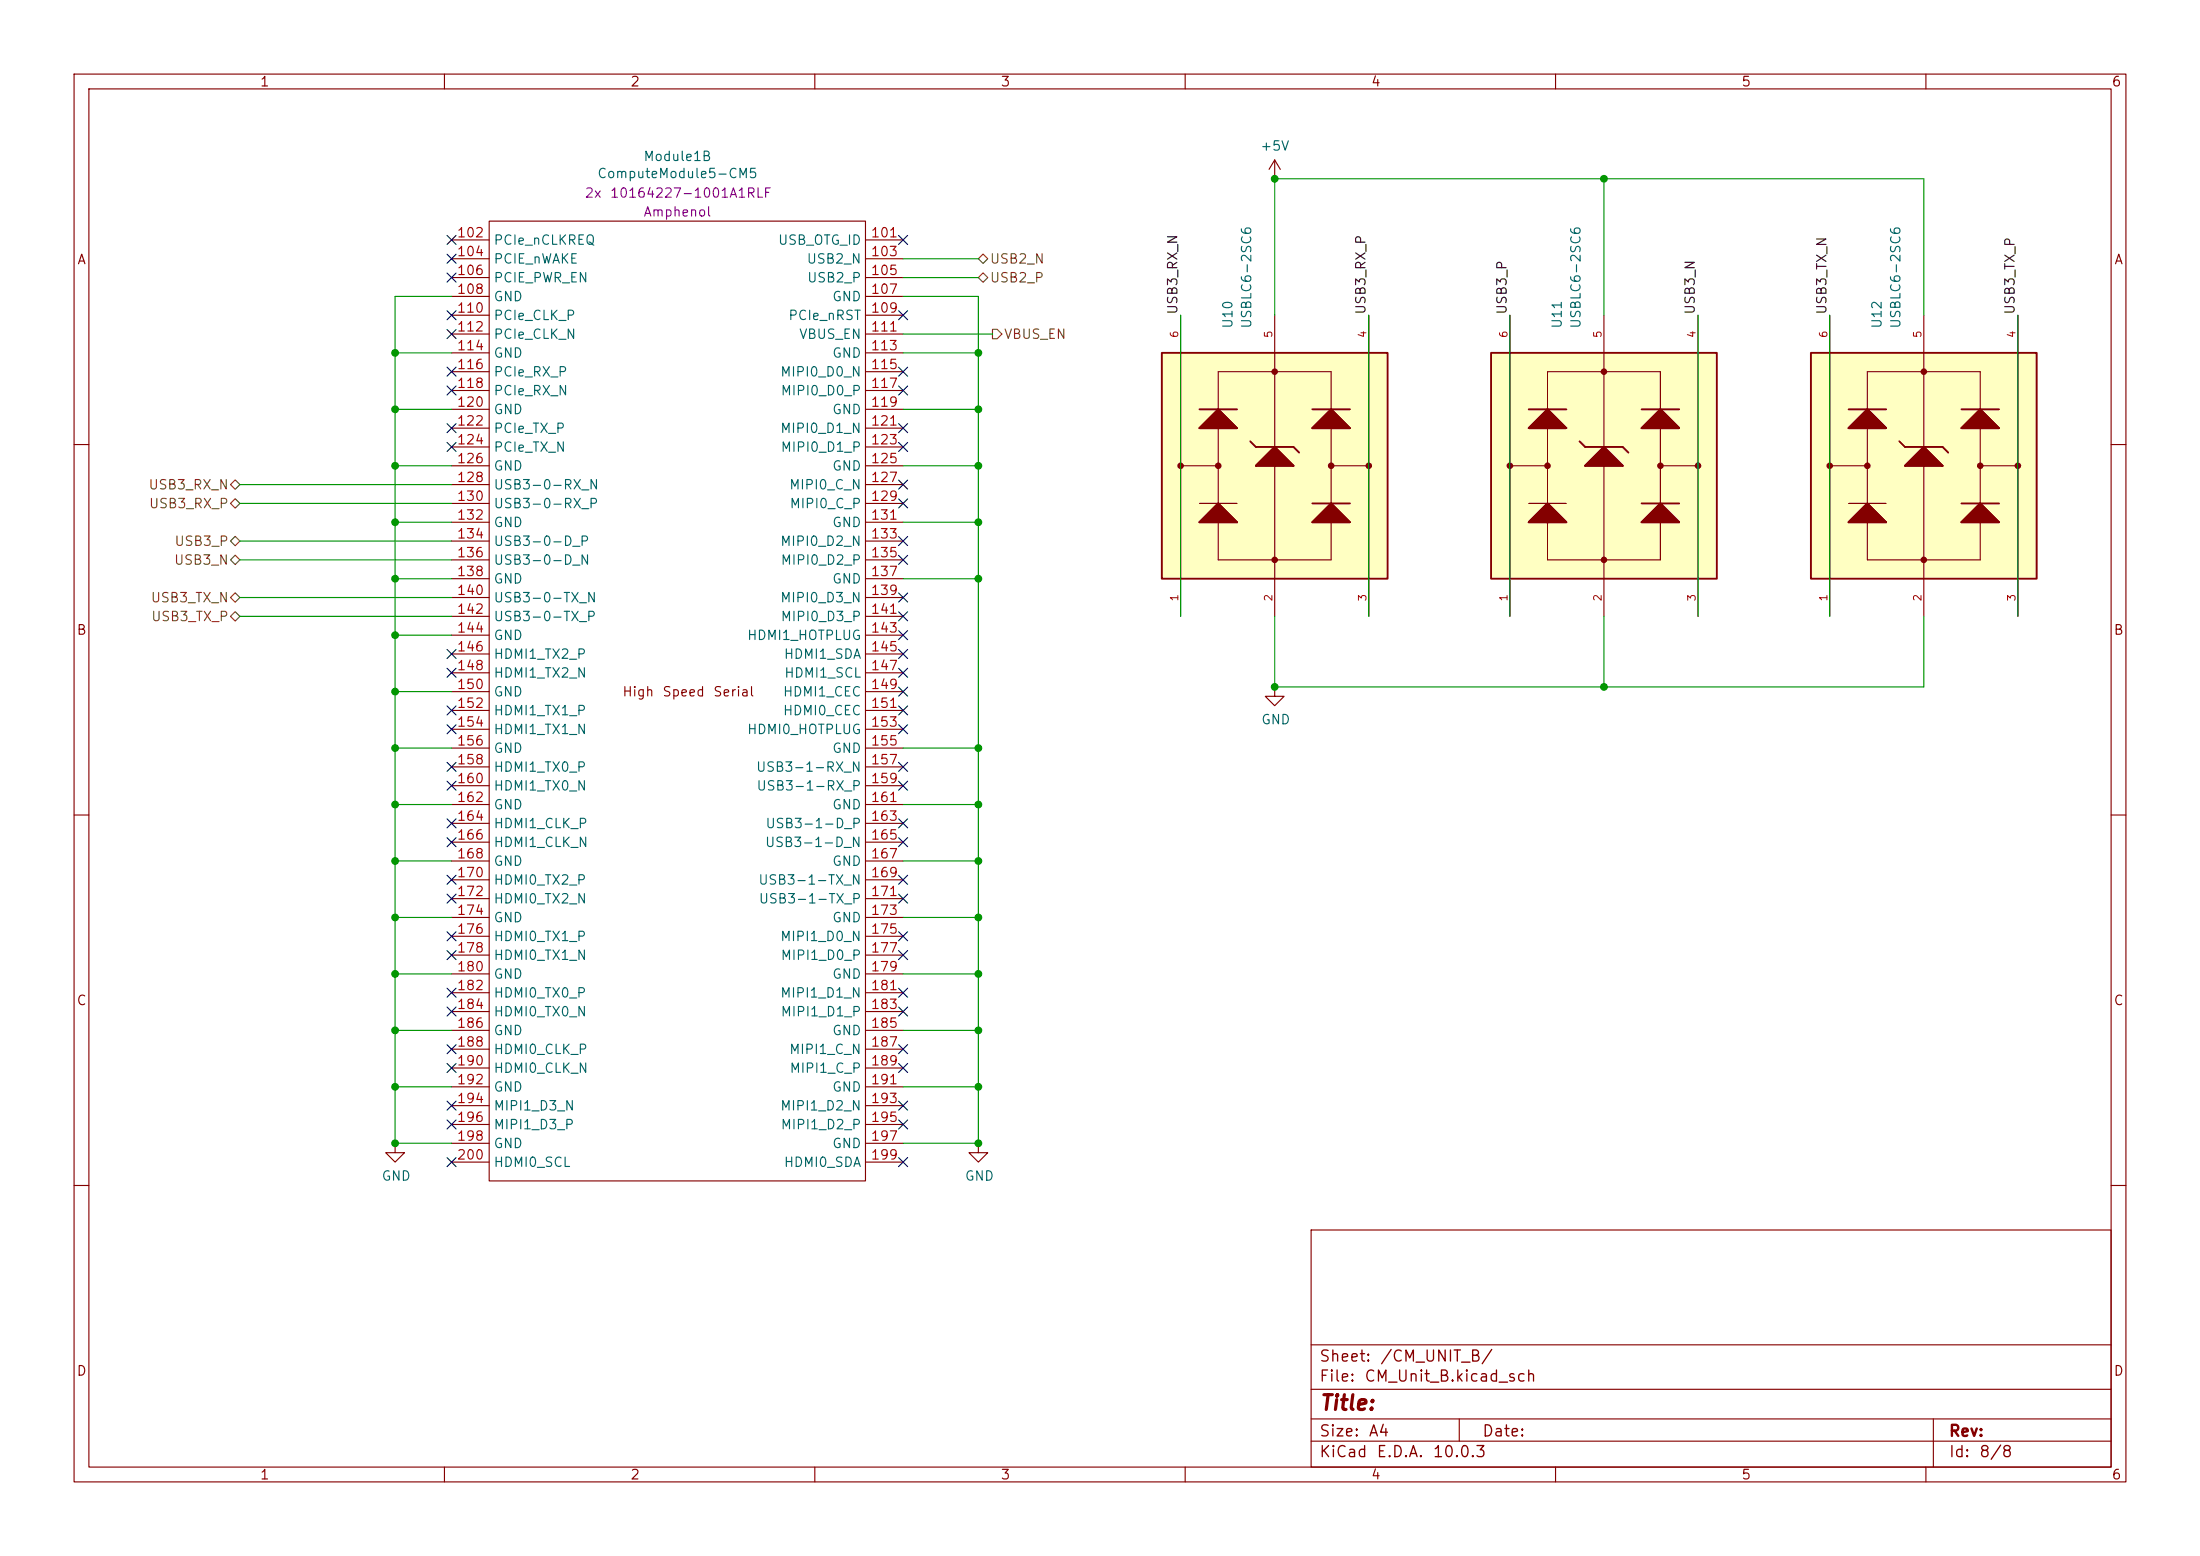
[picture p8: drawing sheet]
<svg xmlns="http://www.w3.org/2000/svg" width="297mm" height="210mm" viewBox="0 0 297 210" stroke-linecap="round" stroke-linejoin="round" font-family="sans-serif">
<g fill="none" stroke="#840000" stroke-width=".15">
<path d="M10 10h277v190h-277zM12 12h273v186h-273zM60 10v2M110 10v2M160 10v2M210 10v2M260 10v2M172.1 24.1h.1M172.1 21.6l-.8 1.3M172.1 21.6l.7 1.3M172.1 21.6v2.5M10 60h2"/>
<path d="M285 60h2M172.1 92.7v1.3h1.3l-1.3 1.3-1.3-1.3h1.3M10 110h2M285 110h2M132.1 154.3v1.3h1.2l-1.2 1.2-1.3-1.2h1.3M10 160h2M177 166h108v32h-108zM285 160h2M60 198v2M110 198v2M160 198v2M177 194.5h108"/>
<path d="M177 191.5h108M177 187.5h108M177 181.5h108M197 191.5v3M210 198v2M260 198v2M261 191.5v6.5"/>
</g>
<path d="M201.3 47.6h30.5v30.5h-30.5z" fill="#ffffc2"/>
<g fill="none" stroke="#840000" stroke-width=".15">
<path d="M61 32.4h5M61 34.9h5M61 37.5h5M66 29.8h50.8v129.6h-50.8zM116.8 32.4h5.1M116.8 34.9h5.1M116.8 37.5h5.1M61 50.2h5M61 40h5M61 42.5h5M61 45.1h5M61 47.6h5"/>
<path d="M61 52.7h5M61 55.2h5M61 57.8h5M116.8 50.2h5.1M116.8 40h5.1M116.8 42.5h5.1M116.8 45.1h5.1M116.8 47.6h5.1M116.8 52.7h5.1M116.8 55.2h5.1M116.8 57.8h5.1M203.8 42.5v40.7"/>
<path d="M208.9 55.2v-5h15.3v5M208.9 57.8v10.1M216.5 42.5v17.8M224.2 57.8v10.1M229.2 42.5v40.7M61 75.6h5M61 67.9h5M61 62.9h5M61 60.3h5M61 65.4h5M61 70.5h5M61 73h5"/>
<path d="M61 78.1h5M116.8 75.6h5.1M116.8 67.9h5.1M116.8 62.9h5.1M116.8 60.3h5.1M116.8 65.4h5.1M116.8 70.5h5.1M116.8 73h5.1M116.8 78.1h5.1M203.8 62.9h5.1M206.4 67.9h5.1M208.9 70.5v5.1h15.3v-5.1"/>
<path d="M216.5 62.9v20.3M224.2 62.9h5M61 80.6h5M61 83.2h5M61 85.7h5M61 88.3h5M61 90.8h5M61 93.3h5M61 95.9h5M61 98.4h5M116.8 80.6h5.1M116.8 83.2h5.1"/>
<path d="M116.8 85.7h5.1M116.8 88.3h5.1M116.8 90.8h5.1M116.8 93.3h5.1M116.8 95.9h5.1M116.8 98.4h5.1M61 101h5M61 103.5h5M61 106h5M61 108.6h5M61 111.1h5M61 113.7h5"/>
<path d="M61 116.2h5M61 118.7h5M116.8 101h5.1M116.8 103.5h5.1M116.8 106h5.1M116.8 108.6h5.1M116.8 111.1h5.1M116.8 113.7h5.1M116.8 116.2h5.1M116.8 118.7h5.1M61 121.3h5M61 123.8h5"/>
<path d="M61 126.4h5M61 128.9h5M61 131.4h5M61 134h5M61 136.5h5M61 139.1h5M116.8 121.3h5.1M116.8 123.8h5.1M116.8 126.4h5.1M116.8 128.9h5.1M116.8 131.4h5.1M116.8 134h5.1"/>
<path d="M116.8 136.5h5.1M116.8 139.1h5.1M53.3 154.3v1.3h1.3l-1.3 1.2-1.2-1.2h1.2M61 141.6h5M61 144.1h5M61 146.7h5M61 149.2h5M61 151.8h5M61 154.3h5M61 156.8h5M116.8 141.6h5.1M116.8 144.1h5.1"/>
<path d="M116.8 146.7h5.1M116.8 149.2h5.1M116.8 151.8h5.1M116.8 154.3h5.1M116.8 156.8h5.1"/>
</g>
<path d="M201.3 47.6h30.5v30.5h-30.5zM206.4 55.2h5.1M208.9 55.2l2.6 2.6h-5.1zM213.2 59.6l.8 .7h5.1l.7 .8M221.6 55.2h5.1M224.2 55.2l2.5 2.6h-5.1zM206.4 70.5l2.5-2.6 2.6 2.6zM214 62.9l2.5-2.6 2.6 2.6zM221.6 67.9h5.1M224.2 67.9l2.5 2.6h-5.1z" fill="none" stroke="#840000" stroke-width=".25"/>
<g fill="none" stroke="#840000" stroke-width=".38">
<circle cx="216.5" cy="50.2" r=".25"/>
<circle cx="203.8" cy="62.9" r=".25"/>
<circle cx="208.9" cy="62.9" r=".25"/>
<circle cx="216.5" cy="75.6" r=".25"/>
<circle cx="224.2" cy="62.9" r=".25"/>
<circle cx="229.2" cy="62.9" r=".25"/>
</g>
<g fill="#840000" stroke="#840000" stroke-width=".25">
<path d="M208.9 67.9l2.6 2.6h-5.1z"/>
<path d="M224.2 67.9l2.5 2.6h-5.1z"/>
<path d="M214 62.9l2.5-2.6 2.6 2.6z"/>
<path d="M208.9 55.2l2.6 2.6h-5.1z"/>
<path d="M224.2 55.2l2.5 2.6h-5.1z"/>
</g>
<path d="M156.8 47.6h30.5v30.5h-30.5z" fill="#ffffc2"/>
<path d="M159.4 42.5v40.7M164.5 55.2v-5h15.2v5M164.5 57.8v10.1M172.1 42.5v17.8M179.7 57.8v10.1M184.8 42.5v40.7M159.4 62.9h5.1M161.9 67.9h5.1M164.5 70.5v5.1h15.2v-5.1M172.1 62.9v20.3M179.7 62.9h5.1" fill="none" stroke="#840000" stroke-width=".15"/>
<path d="M156.8 47.6h30.5v30.5h-30.5zM161.9 55.2h5.1M164.5 55.2l2.5 2.6h-5.1zM168.8 59.6l.7 .7h5.1l.8 .8M177.2 55.2h5M179.7 55.2l2.5 2.6h-5zM161.9 70.5l2.6-2.6 2.5 2.6zM169.5 62.9l2.6-2.6 2.5 2.6zM177.2 67.9h5M179.7 67.9l2.5 2.6h-5z" fill="none" stroke="#840000" stroke-width=".25"/>
<g fill="none" stroke="#840000" stroke-width=".38">
<circle cx="172.1" cy="50.2" r=".25"/>
<circle cx="159.4" cy="62.9" r=".25"/>
<circle cx="164.5" cy="62.9" r=".25"/>
<circle cx="172.1" cy="75.6" r=".25"/>
<circle cx="179.7" cy="62.9" r=".25"/>
<circle cx="184.8" cy="62.9" r=".25"/>
</g>
<g fill="#840000" stroke="#840000" stroke-width=".25">
<path d="M164.5 67.9l2.5 2.6h-5.1z"/>
<path d="M179.7 67.9l2.5 2.6h-5z"/>
<path d="M169.5 62.9l2.6-2.6 2.5 2.6z"/>
<path d="M164.5 55.2l2.5 2.6h-5.1z"/>
<path d="M179.7 55.2l2.5 2.6h-5z"/>
</g>
<path d="M244.5 47.6h30.5v30.5h-30.5z" fill="#ffffc2"/>
<path d="M247 42.5v40.7M252.1 55.2v-5h15.2v5M252.1 57.8v10.1M259.7 42.5v17.8M267.3 57.8v10.1M272.4 42.5v40.7M247 62.9h5.1M249.6 67.9h5M252.1 70.5v5.1h15.2v-5.1M259.7 62.9v20.3M267.3 62.9h5.1" fill="none" stroke="#840000" stroke-width=".15"/>
<path d="M244.5 47.6h30.5v30.5h-30.5zM249.6 55.2h5M252.1 55.2l2.5 2.6h-5zM256.4 59.6l.8 .7h5.1l.7 .8M264.8 55.2h5.1M267.3 55.2l2.6 2.6h-5.1zM249.6 70.5l2.5-2.6 2.5 2.6zM257.2 62.9l2.5-2.6 2.6 2.6zM264.8 67.9h5.1M267.3 67.9l2.6 2.6h-5.1z" fill="none" stroke="#840000" stroke-width=".25"/>
<g fill="none" stroke="#840000" stroke-width=".38">
<circle cx="259.7" cy="50.2" r=".25"/>
<circle cx="247" cy="62.9" r=".25"/>
<circle cx="252.1" cy="62.9" r=".25"/>
<circle cx="259.7" cy="75.6" r=".25"/>
<circle cx="267.3" cy="62.9" r=".25"/>
<circle cx="272.4" cy="62.9" r=".25"/>
</g>
<g fill="#840000" stroke="#840000" stroke-width=".25">
<path d="M252.1 67.9l2.5 2.6h-5z"/>
<path d="M267.3 67.9l2.6 2.6h-5.1z"/>
<path d="M259.7 60.3l2.6 2.6h-5.1z"/>
<path d="M252.1 55.2l2.5 2.6h-5z"/>
<path d="M267.3 55.2l2.6 2.6h-5.1z"/>
</g>
<path d="M132.1 34.9l.6-.6 .6 .6-.6 .7zM132.7 36.8l.6 .7-.6 .6-.6-.6zM134 44.5h.6l.7 .6-.7 .6h-.6zM31.1 65.4l.6-.6 .7 .6-.7 .6zM31.1 73l.6-.6 .7 .6-.7 .7zM31.1 67.9l.6-.6 .7 .6-.7 .7zM31.1 75.6l.6-.7 .7 .7-.7 .6zM31.1 83.2l.6-.6 .7 .6-.7 .6zM31.7 80l.7 .6-.7 .7-.6-.7z" fill="none" stroke="#725600" stroke-width=".15"/>
<g fill="none" stroke="#009600" stroke-width=".15">
<path d="M121.9 37.5h10.2M121.9 34.9h10.2M216.5 24.1v18.4M53.3 55.2h7.7M53.3 47.6h7.7M61 40h-7.7v114.3h7.7M121.9 40h10.2v114.3h-10.2M121.9 55.2h10.2M121.9 47.6h10.2M121.9 45.1h12.1M159.4 42.5v40.7M172.1 42.5v-18.4h87.6v18.4"/>
<path d="M184.8 42.5v40.7M203.8 42.5v40.7M229.2 42.5v40.7M247 42.5v40.7M272.4 42.5v40.7M32.4 73h28.6M32.4 75.6h28.6M32.4 65.4h28.6M32.4 67.9h28.6M53.3 70.5h7.7M53.3 62.9h7.7M53.3 78.1h7.7"/>
<path d="M121.9 70.5h10.2M121.9 62.9h10.2M121.9 78.1h10.2M32.4 80.6h28.6M32.4 83.2h28.6M53.3 85.7h7.7M53.3 93.3h7.7M172.1 83.2v9.5h87.6v-9.5M216.5 83.2v9.5M53.3 108.6h7.7M53.3 101h7.7M53.3 116.2h7.7"/>
<path d="M121.9 108.6h10.2M121.9 101h10.2M121.9 116.2h10.2M53.3 131.4h7.7M53.3 123.8h7.7M53.3 139.1h7.7M121.9 131.4h10.2M121.9 123.8h10.2M121.9 139.1h10.2M53.3 146.7h7.7M121.9 146.7h10.2"/>
</g>
<g fill="none" stroke="#000084" stroke-width=".15">
<path d="M60.4 34.3l1.2 1.2M60.4 36.9l1.2 1.2M60.4 31.8l1.2 1.2M61.6 34.3l-1.2 1.2M61.6 36.9l-1.2 1.2M61.6 31.8l-1.2 1.2M121.3 31.8l1.2 1.2M122.5 31.8l-1.2 1.2M60.4 41.9l1.2 1.3M60.4 57.2l1.2 1.2M60.4 49.6l1.2 1.2M60.4 44.5l1.2 1.2"/>
<path d="M60.4 52.1l1.2 1.2M60.4 59.7l1.2 1.2M61.6 41.9l-1.2 1.3M61.6 57.2l-1.2 1.2M61.6 49.6l-1.2 1.2M61.6 44.5l-1.2 1.2M61.6 52.1l-1.2 1.2M61.6 59.7l-1.2 1.2M121.3 52.1l1.2 1.2M121.3 41.9l1.2 1.3M121.3 57.2l1.2 1.2M121.3 49.6l1.2 1.2"/>
<path d="M121.3 59.7l1.2 1.2M122.5 41.9l-1.2 1.3M122.5 52.1l-1.2 1.2M122.5 57.2l-1.2 1.2M122.5 49.6l-1.2 1.2M122.5 59.7l-1.2 1.2M121.3 75l1.2 1.2M121.3 72.4l1.2 1.2M121.3 67.3l1.2 1.3M121.3 64.8l1.2 1.2M122.5 75l-1.2 1.2M122.5 72.4l-1.2 1.2"/>
<path d="M122.5 67.3l-1.2 1.3M122.5 64.8l-1.2 1.2M60.4 90.2l1.2 1.2M60.4 97.8l1.2 1.2M60.4 95.3l1.2 1.2M60.4 87.7l1.2 1.2M61.6 90.2l-1.2 1.2M61.6 97.8l-1.2 1.2M61.6 95.3l-1.2 1.2M61.6 87.7l-1.2 1.2M121.3 82.6l1.2 1.2M121.3 97.8l1.2 1.2"/>
<path d="M121.3 92.7l1.2 1.3M121.3 80l1.2 1.3M121.3 85.1l1.2 1.2M121.3 90.2l1.2 1.2M121.3 87.7l1.2 1.2M121.3 95.3l1.2 1.2M122.5 82.6l-1.2 1.2M122.5 80l-1.2 1.3M122.5 97.8l-1.2 1.2M122.5 92.7l-1.2 1.3M122.5 95.3l-1.2 1.2M122.5 85.1l-1.2 1.2"/>
<path d="M122.5 90.2l-1.2 1.2M122.5 87.7l-1.2 1.2M60.4 110.5l1.2 1.2M60.4 102.9l1.2 1.2M60.4 113.1l1.2 1.2M60.4 118.1l1.2 1.3M60.4 105.4l1.2 1.3M61.6 110.5l-1.2 1.2M61.6 102.9l-1.2 1.2M61.6 118.1l-1.2 1.3M61.6 113.1l-1.2 1.2M61.6 105.4l-1.2 1.3"/>
<path d="M121.3 118.1l1.2 1.3M121.3 105.4l1.2 1.3M121.3 110.5l1.2 1.2M121.3 113.1l1.2 1.2M121.3 102.9l1.2 1.2M122.5 118.1l-1.2 1.3M122.5 105.4l-1.2 1.3M122.5 110.5l-1.2 1.2M122.5 113.1l-1.2 1.2M122.5 102.9l-1.2 1.2M60.4 125.8l1.2 1.2M60.4 133.4l1.2 1.2"/>
<path d="M60.4 135.9l1.2 1.2M60.4 128.3l1.2 1.2M60.4 120.7l1.2 1.2M61.6 125.8l-1.2 1.2M61.6 133.4l-1.2 1.2M61.6 135.9l-1.2 1.2M61.6 120.7l-1.2 1.2M61.6 128.3l-1.2 1.2M121.3 133.4l1.2 1.2M121.3 135.9l1.2 1.2M121.3 128.3l1.2 1.2M121.3 120.7l1.2 1.2"/>
<path d="M121.3 125.8l1.2 1.2M122.5 133.4l-1.2 1.2M122.5 135.9l-1.2 1.2M122.5 128.3l-1.2 1.2M122.5 120.7l-1.2 1.2M122.5 125.8l-1.2 1.2M60.4 141l1.2 1.2M60.4 143.5l1.2 1.3M60.4 148.6l1.2 1.2M60.4 151.2l1.2 1.2M60.4 156.2l1.2 1.3M61.6 143.5l-1.2 1.3"/>
<path d="M61.6 141l-1.2 1.2M61.6 148.6l-1.2 1.2M61.6 151.2l-1.2 1.2M61.6 156.2l-1.2 1.3M121.3 141l1.2 1.2M121.3 151.2l1.2 1.2M121.3 143.5l1.2 1.3M121.3 156.2l1.2 1.3M121.3 148.6l1.2 1.2M122.5 141l-1.2 1.2M122.5 151.2l-1.2 1.2M122.5 143.5l-1.2 1.3"/>
<path d="M122.5 156.2l-1.2 1.3M122.5 148.6l-1.2 1.2"/>
</g>
<g fill="#009600" stroke="#009600" stroke-width=".14">
<circle cx="132.1" cy="55.2" r=".46"/>
<circle cx="132.1" cy="47.6" r=".46"/>
<circle cx="172.1" cy="24.1" r=".46"/>
<circle cx="132.1" cy="62.9" r=".46"/>
<circle cx="53.3" cy="47.6" r=".46"/>
<circle cx="53.3" cy="123.8" r=".46"/>
<circle cx="53.3" cy="116.2" r=".46"/>
<circle cx="53.3" cy="108.6" r=".46"/>
<circle cx="53.3" cy="131.4" r=".46"/>
<circle cx="53.3" cy="101" r=".46"/>
<circle cx="132.1" cy="108.6" r=".46"/>
<circle cx="132.1" cy="78.1" r=".46"/>
<circle cx="132.1" cy="70.5" r=".46"/>
<circle cx="132.1" cy="101" r=".46"/>
<circle cx="132.1" cy="116.2" r=".46"/>
<circle cx="53.3" cy="70.5" r=".46"/>
<circle cx="53.3" cy="62.9" r=".46"/>
<circle cx="53.3" cy="78.1" r=".46"/>
<circle cx="53.3" cy="55.2" r=".46"/>
<circle cx="53.3" cy="85.7" r=".46"/>
<circle cx="216.5" cy="92.7" r=".46"/>
<circle cx="216.5" cy="24.1" r=".46"/>
<circle cx="172.1" cy="92.7" r=".46"/>
<circle cx="132.1" cy="154.3" r=".46"/>
<circle cx="132.1" cy="146.7" r=".46"/>
<circle cx="132.1" cy="123.8" r=".46"/>
<circle cx="132.1" cy="131.4" r=".46"/>
<circle cx="132.1" cy="139.1" r=".46"/>
<circle cx="53.3" cy="93.3" r=".46"/>
<circle cx="53.3" cy="146.7" r=".46"/>
<circle cx="53.3" cy="154.3" r=".46"/>
<circle cx="53.3" cy="139.1" r=".46"/>
</g>
<text font-size="2" fill="#840000" x="178" y="190.8">Title:</text>
<g font-size="1.5" fill="#840000">
<text x="178" y="184.2">Sheet:</text>
<text x="186.2" y="184.2">/CM_UNIT_B/</text>
<text x="178" y="186.9">File:</text>
<text x="184.1" y="186.9">CM_Unit_B.kicad_sch</text>
<text x="178" y="197.1">KiCad</text>
<text x="178" y="194.3">Size:</text>
<text x="184.7" y="194.3">A4</text>
<text x="185.7" y="197.1">E.D.A.</text>
<text x="193.3" y="197.1">10.0.3</text>
<text x="200" y="194.3">Date:</text>
<text x="263" y="194.3">Rev:</text>
<text x="263" y="197.1">Id:</text>
<text x="267.1" y="197.1">8/8</text>
</g>
<g font-size="1.3" fill="#840000">
<text x="35" y="12">1</text>
<text x="85" y="12">2</text>
<text x="135" y="12">3</text>
<text x="185" y="12">4</text>
<text x="235" y="12">5</text>
<text x="285" y="12">6</text>
<text x="10.3" y="36">A</text>
<text x="285.3" y="36">A</text>
<text x="10.3" y="86">B</text>
<text x="285.3" y="86">B</text>
<text x="83.9" y="94.3">High</text>
<text x="89.3" y="94.3">Speed</text>
<text x="96.2" y="94.3">Serial</text>
<text x="10.3" y="136">C</text>
<text x="285.3" y="136">C</text>
<text x="10.3" y="186">D</text>
<text x="285.3" y="186">D</text>
<text x="35" y="200">1</text>
<text x="85" y="200">2</text>
<text x="135" y="200">3</text>
<text x="185" y="200">4</text>
<text x="235" y="200">5</text>
<text x="285" y="200">6</text>
</g>
<g font-size="1.3" fill="#006464">
<text x="86.8" y="22.1">Module1B</text>
<text x="170" y="20.7">+5V</text>
<text x="80.5" y="24.4">ComputeModule5-CM5</text>
<text x="66.5" y="33.4">PCIe_nCLKREQ</text>
<text x="66.5" y="35.9">PCIE_nWAKE</text>
<text x="104.9" y="33.4">USB_OTG_ID</text>
<text x="108.8" y="35.9">USB2_N</text>
<text x="66.5" y="38.4">PCIE_PWR_EN</text>
<text x="66.5" y="41">GND</text>
<text x="108.9" y="38.4">USB2_P</text>
<text x="112.3" y="41">GND</text>
<text x="66.5" y="43.5">PCIe_CLK_P</text>
<text x="66.5" y="46.1">PCIe_CLK_N</text>
<text x="106.3" y="43.5">PCIe_nRST</text>
<text x="107.8" y="46.1">VBUS_EN</text>
<text x="166.7" y="44.4" transform="rotate(-90 166.7 44.4)">U10</text>
<text x="169.2" y="44.4" transform="rotate(-90 169.2 44.4)">USBLC6-2SC6</text>
<text x="211.2" y="44.4" transform="rotate(-90 211.2 44.4)">U11</text>
<text x="213.7" y="44.4" transform="rotate(-90 213.7 44.4)">USBLC6-2SC6</text>
<text x="254.3" y="44.4" transform="rotate(-90 254.3 44.4)">U12</text>
<text x="256.9" y="44.4" transform="rotate(-90 256.9 44.4)">USBLC6-2SC6</text>
<text x="66.5" y="48.6">GND</text>
<text x="66.5" y="51.1">PCIe_RX_P</text>
<text x="66.5" y="53.7">PCIe_RX_N</text>
<text x="105.2" y="51.1">MIPI0_D0_N</text>
<text x="105.3" y="53.7">MIPI0_D0_P</text>
<text x="112.3" y="48.6">GND</text>
<text x="66.5" y="56.2">GND</text>
<text x="66.5" y="58.8">PCIe_TX_P</text>
<text x="105.2" y="58.8">MIPI0_D1_N</text>
<text x="112.3" y="56.2">GND</text>
<text x="66.5" y="61.3">PCIe_TX_N</text>
<text x="66.5" y="63.8">GND</text>
<text x="105.3" y="61.3">MIPI0_D1_P</text>
<text x="112.3" y="63.8">GND</text>
<text x="66.5" y="66.4">USB3-0-RX_N</text>
<text x="66.5" y="68.9">USB3-0-RX_P</text>
<text x="66.5" y="71.5">GND</text>
<text x="106.5" y="66.4">MIPI0_C_N</text>
<text x="106.5" y="68.9">MIPI0_C_P</text>
<text x="112.3" y="71.5">GND</text>
<text x="66.5" y="74">USB3-0-D_P</text>
<text x="66.5" y="76.5">USB3-0-D_N</text>
<text x="105.2" y="74">MIPI0_D2_N</text>
<text x="105.3" y="76.5">MIPI0_D2_P</text>
<text x="66.5" y="79.1">GND</text>
<text x="66.5" y="81.6">USB3-0-TX_N</text>
<text x="105.2" y="81.6">MIPI0_D3_N</text>
<text x="112.3" y="79.1">GND</text>
<text x="66.5" y="84.2">USB3-0-TX_P</text>
<text x="66.5" y="86.7">GND</text>
<text x="66.5" y="89.2">HDMI1_TX2_P</text>
<text x="100.8" y="86.7">HDMI1_HOTPLUG</text>
<text x="105.3" y="84.2">MIPI0_D3_P</text>
<text x="105.7" y="89.2">HDMI1_SDA</text>
<text x="66.5" y="91.8">HDMI1_TX2_N</text>
<text x="66.5" y="94.3">GND</text>
<text x="105.6" y="94.3">HDMI1_CEC</text>
<text x="105.8" y="91.8">HDMI1_SCL</text>
<text x="66.5" y="96.9">HDMI1_TX1_P</text>
<text x="66.5" y="99.4">HDMI1_TX1_N</text>
<text x="66.5" y="101.9">GND</text>
<text x="100.8" y="99.4">HDMI0_HOTPLUG</text>
<text x="105.6" y="96.9">HDMI0_CEC</text>
<text x="112.3" y="101.9">GND</text>
<text x="170.2" y="98.1">GND</text>
<text x="66.5" y="104.5">HDMI1_TX0_P</text>
<text x="66.5" y="107">HDMI1_TX0_N</text>
<text x="102" y="104.5">USB3-1-RX_N</text>
<text x="102" y="107">USB3-1-RX_P</text>
<text x="66.5" y="109.6">GND</text>
<text x="66.5" y="112.1">HDMI1_CLK_P</text>
<text x="103.2" y="112.1">USB3-1-D_P</text>
<text x="112.3" y="109.6">GND</text>
<text x="66.5" y="114.6">HDMI1_CLK_N</text>
<text x="66.5" y="117.2">GND</text>
<text x="66.5" y="119.7">HDMI0_TX2_P</text>
<text x="102.3" y="119.7">USB3-1-TX_N</text>
<text x="103.2" y="114.6">USB3-1-D_N</text>
<text x="112.3" y="117.2">GND</text>
<text x="66.5" y="122.3">HDMI0_TX2_N</text>
<text x="66.5" y="124.8">GND</text>
<text x="102.3" y="122.3">USB3-1-TX_P</text>
<text x="112.3" y="124.8">GND</text>
<text x="66.5" y="127.3">HDMI0_TX1_P</text>
<text x="66.5" y="129.9">HDMI0_TX1_N</text>
<text x="105.2" y="127.3">MIPI1_D0_N</text>
<text x="105.3" y="129.9">MIPI1_D0_P</text>
<text x="66.5" y="132.4">GND</text>
<text x="66.5" y="135">HDMI0_TX0_P</text>
<text x="66.5" y="137.5">HDMI0_TX0_N</text>
<text x="105.2" y="135">MIPI1_D1_N</text>
<text x="105.3" y="137.5">MIPI1_D1_P</text>
<text x="112.3" y="132.4">GND</text>
<text x="66.5" y="140">GND</text>
<text x="66.5" y="142.6">HDMI0_CLK_P</text>
<text x="106.5" y="142.6">MIPI1_C_N</text>
<text x="112.3" y="140">GND</text>
<text x="66.5" y="145.1">HDMI0_CLK_N</text>
<text x="66.5" y="147.7">GND</text>
<text x="106.5" y="145.1">MIPI1_C_P</text>
<text x="112.3" y="147.7">GND</text>
<text x="66.5" y="150.2">MIPI1_D3_N</text>
<text x="66.5" y="152.7">MIPI1_D3_P</text>
<text x="66.5" y="155.3">GND</text>
<text x="105.2" y="150.2">MIPI1_D2_N</text>
<text x="105.3" y="152.7">MIPI1_D2_P</text>
<text x="112.3" y="155.3">GND</text>
<text x="51.4" y="159.7">GND</text>
<text x="66.5" y="157.8">HDMI0_SCL</text>
<text x="105.7" y="157.8">HDMI0_SDA</text>
<text x="130.2" y="159.7">GND</text>
</g>
<g font-size="1.3" fill="#840084">
<text x="78.9" y="27">2x</text>
<text x="82.3" y="27">10164227-1001A1RLF</text>
<text x="86.8" y="29.5">Amphenol</text>
</g>
<g font-size="1.3" fill="#a90000">
<text x="61.6" y="32.4">102</text>
<text x="61.6" y="34.9">104</text>
<text x="117.5" y="32.4">101</text>
<text x="117.5" y="34.9">103</text>
<text x="61.6" y="37.4">106</text>
<text x="61.6" y="40">108</text>
<text x="117.5" y="37.4">105</text>
<text x="117.5" y="40">107</text>
<text x="61.6" y="42.5">110</text>
<text x="61.6" y="45.1">112</text>
<text x="61.6" y="47.6">114</text>
<text x="117.5" y="42.5">109</text>
<text x="117.5" y="45.1">111</text>
<text x="117.5" y="47.6">113</text>
<text x="61.6" y="50.1">116</text>
<text x="61.6" y="52.7">118</text>
<text x="117.5" y="50.1">115</text>
<text x="117.5" y="52.7">117</text>
<text x="61.6" y="55.2">120</text>
<text x="61.6" y="57.8">122</text>
<text x="117.5" y="55.2">119</text>
<text x="117.5" y="57.8">121</text>
<text x="61.6" y="60.3">124</text>
<text x="61.6" y="62.8">126</text>
<text x="61.6" y="65.4">128</text>
<text x="117.5" y="60.3">123</text>
<text x="117.5" y="62.8">125</text>
<text x="117.5" y="65.4">127</text>
<text x="61.6" y="67.9">130</text>
<text x="61.6" y="70.5">132</text>
<text x="117.5" y="67.9">129</text>
<text x="117.5" y="70.5">131</text>
<text x="61.6" y="73">134</text>
<text x="61.6" y="75.5">136</text>
<text x="117.5" y="73">133</text>
<text x="117.5" y="75.5">135</text>
<text x="61.6" y="78.1">138</text>
<text x="61.6" y="80.6">140</text>
<text x="61.6" y="83.2">142</text>
<text x="117.5" y="78.1">137</text>
<text x="117.5" y="80.6">139</text>
<text x="117.5" y="83.2">141</text>
<text x="61.6" y="85.7">144</text>
<text x="61.6" y="88.2">146</text>
<text x="117.5" y="85.7">143</text>
<text x="117.5" y="88.2">145</text>
<text x="61.6" y="90.8">148</text>
<text x="61.6" y="93.3">150</text>
<text x="61.6" y="95.9">152</text>
<text x="117.5" y="90.8">147</text>
<text x="117.5" y="93.3">149</text>
<text x="117.5" y="95.9">151</text>
<text x="61.6" y="98.4">154</text>
<text x="61.6" y="100.9">156</text>
<text x="117.5" y="98.4">153</text>
<text x="117.5" y="100.9">155</text>
<text x="61.6" y="103.5">158</text>
<text x="61.6" y="106">160</text>
<text x="117.5" y="103.5">157</text>
<text x="117.5" y="106">159</text>
<text x="61.6" y="108.6">162</text>
<text x="61.6" y="111.1">164</text>
<text x="61.6" y="113.6">166</text>
<text x="117.5" y="108.6">161</text>
<text x="117.5" y="111.1">163</text>
<text x="117.5" y="113.6">165</text>
<text x="61.6" y="116.2">168</text>
<text x="61.6" y="118.7">170</text>
<text x="117.5" y="116.2">167</text>
<text x="117.5" y="118.7">169</text>
<text x="61.6" y="121.3">172</text>
<text x="61.6" y="123.8">174</text>
<text x="117.5" y="121.3">171</text>
<text x="117.5" y="123.8">173</text>
<text x="61.6" y="126.3">176</text>
<text x="61.6" y="128.9">178</text>
<text x="61.6" y="131.4">180</text>
<text x="117.5" y="126.3">175</text>
<text x="117.5" y="128.9">177</text>
<text x="117.5" y="131.4">179</text>
<text x="61.6" y="134">182</text>
<text x="61.6" y="136.5">184</text>
<text x="117.5" y="134">181</text>
<text x="117.5" y="136.5">183</text>
<text x="61.6" y="139">186</text>
<text x="61.6" y="141.6">188</text>
<text x="117.5" y="139">185</text>
<text x="117.5" y="141.6">187</text>
<text x="61.6" y="144.1">190</text>
<text x="61.6" y="146.7">192</text>
<text x="61.6" y="149.2">194</text>
<text x="117.5" y="144.1">189</text>
<text x="117.5" y="146.7">191</text>
<text x="117.5" y="149.2">193</text>
<text x="61.6" y="151.7">196</text>
<text x="61.6" y="154.3">198</text>
<text x="117.5" y="151.7">195</text>
<text x="117.5" y="154.3">197</text>
<text x="61.6" y="156.8">200</text>
<text x="117.5" y="156.8">199</text>
</g>
<g font-size="1.3" fill="#725600">
<text x="133.5" y="35.9">USB2_N</text>
<text x="133.5" y="38.4">USB2_P</text>
<text x="135.4" y="46.1">VBUS_EN</text>
<text x="20" y="66.4">USB3_RX_N</text>
<text x="20" y="68.9">USB3_RX_P</text>
<text x="23.4" y="76.5">USB3_N</text>
<text x="23.5" y="74">USB3_P</text>
<text x="20.3" y="81.6">USB3_TX_N</text>
<text x="20.3" y="84.2">USB3_TX_P</text>
</g>
<g font-size="1.3" fill="#0f0f0f">
<text x="159.3" y="42.5" transform="rotate(-90 159.3 42.5)">USB3_RX_N</text>
<text x="184.7" y="42.5" transform="rotate(-90 184.7 42.5)">USB3_RX_P</text>
<text x="203.7" y="42.5" transform="rotate(-90 203.7 42.5)">USB3_P</text>
<text x="229.1" y="42.5" transform="rotate(-90 229.1 42.5)">USB3_N</text>
<text x="246.9" y="42.5" transform="rotate(-90 246.9 42.5)">USB3_TX_N</text>
<text x="272.3" y="42.5" transform="rotate(-90 272.3 42.5)">USB3_TX_P</text>
</g>
<g font-size="1" fill="#a90000">
<text x="159.3" y="45.7" transform="rotate(-90 159.3 45.7)">6</text>
<text x="172" y="45.7" transform="rotate(-90 172 45.7)">5</text>
<text x="184.7" y="45.7" transform="rotate(-90 184.7 45.7)">4</text>
<text x="203.8" y="45.7" transform="rotate(-90 203.8 45.7)">6</text>
<text x="216.5" y="45.7" transform="rotate(-90 216.5 45.7)">5</text>
<text x="229.2" y="45.7" transform="rotate(-90 229.2 45.7)">4</text>
<text x="246.9" y="45.7" transform="rotate(-90 246.9 45.7)">6</text>
<text x="259.6" y="45.7" transform="rotate(-90 259.6 45.7)">5</text>
<text x="272.3" y="45.7" transform="rotate(-90 272.3 45.7)">4</text>
<text x="159.3" y="81.3" transform="rotate(-90 159.3 81.3)">1</text>
<text x="172" y="81.3" transform="rotate(-90 172 81.3)">2</text>
<text x="184.7" y="81.3" transform="rotate(-90 184.7 81.3)">3</text>
<text x="203.8" y="81.3" transform="rotate(-90 203.8 81.3)">1</text>
<text x="216.5" y="81.3" transform="rotate(-90 216.5 81.3)">2</text>
<text x="229.2" y="81.3" transform="rotate(-90 229.2 81.3)">3</text>
<text x="246.9" y="81.3" transform="rotate(-90 246.9 81.3)">1</text>
<text x="259.6" y="81.3" transform="rotate(-90 259.6 81.3)">2</text>
<text x="272.3" y="81.3" transform="rotate(-90 272.3 81.3)">3</text>
</g>
</svg>
